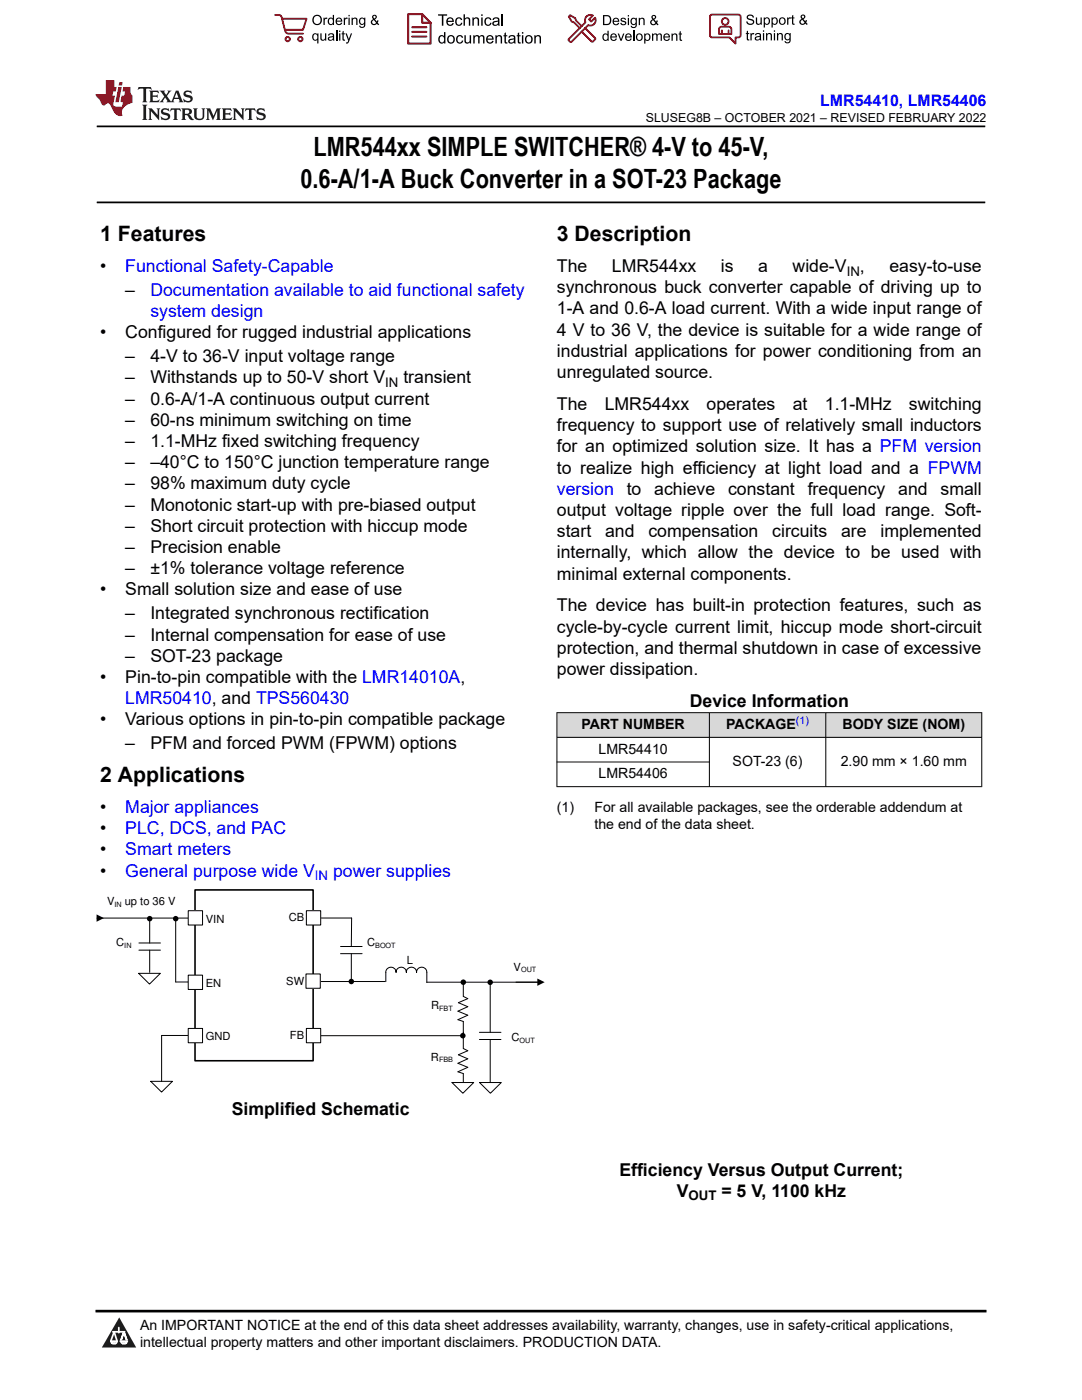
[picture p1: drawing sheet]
<svg xmlns="http://www.w3.org/2000/svg" width="216mm" height="279mm" viewBox="0 0 216 279" stroke-linecap="round" stroke-linejoin="round" font-family="sans-serif">
<path d="M19.3 25.2h177.3M19.3 40.4h177.3" fill="none" stroke="#000" stroke-width=".35"/>
<g fill="#d8d8d8">
<path d="M111.1 142.2h84.8v5h-84.8z" fill-rule="evenodd"/>
<path d="M111.2 142.3h30.3v4.8h-30.3z" fill-rule="evenodd"/>
<path d="M141.6 142.3h23.1v4.8h-23.1z" fill-rule="evenodd"/>
<path d="M164.8 142.3h31v4.8h-31z" fill-rule="evenodd"/>
</g>
<g fill="none" stroke="#000" stroke-width=".2">
<path d="M111.1 142.2h84.9M111.1 147.2h84.9M111.1 152.1h30.5M111.1 142.2v14.9M141.6 142.2v14.9M164.8 142.2v14.9M195.9 142.2v14.9M196 157h-84.9M19.4 183.2h19.4M27.7 194.3h4.3l-2.2 2.1zM27.7 188.2h4.3M27.7 189.6h4.3"/>
<path d="M29.5 183.3h.4v4.9M29.9 189.6v4.5M34.7 183.3h.4v12.7h3.8M62.3 195.9h14.5M62.4 183.2h7.8l-.1 5.7M68 188.9h4.3M68 190.3h4.3M70.1 190.3v5.6M77 195.9v-1.9a1.02 1.02 0 0 1 1-1 1.02 1.02 0 0 1 1 1 1.02 1.02 0 0 1 1.1-1 1.02 1.02 0 0 1 1 1 1.02 1.02 0 0 1 1-1 1.02 1.02 0 0 1 1 1 1.02 1.02 0 0 1 1-1 1.02 1.02 0 0 1 1.1 1v2.1M85.2 196h22.2M92.4 195.6v3.3l.9 .4-1.8 .8 1.8 .8-1.9 .9 1.9 .8-1.9 .9 1 .4v5.4l.9 .4-1.8 .8 1.8 .8-1.9 .9 1.9 .8-1.9 .9 1 .4v1.6M97.5 196h.3"/>
<path d="M97.8 196.1v9.9M30.1 215.8h4.3l-2.2 2.1zM38.8 206.7h-6.6v9.1M62.5 206.7h29.9M90.2 216h4.3l-2.1 2.2zM95.7 206h4.3M95.7 207.5h4.3M95.7 216h4.3l-2.1 2.2zM97.8 207.5v8.5"/>
</g>
<path d="M38.9 177.6h23.6v34.1h-23.6z" fill="none" stroke="#000" stroke-width=".32"/>
<g fill="#000">
<path d="M19.3 182.5l1.4 .7-1.4 .8zM107.2 195.3l1.5 .7-1.5 .7z"/>
<circle cx="29.9" cy="183.3" r=".55"/>
<circle cx="35.1" cy="183.3" r=".55"/>
<circle cx="70.1" cy="195.9" r=".55"/>
<circle cx="92.4" cy="196" r=".55"/>
<circle cx="97.8" cy="196" r=".55"/>
<circle cx="92.4" cy="206.7" r=".55"/>
</g>
<path d="M37.6 181.8h2.8v2.8h-2.8z" fill-rule="evenodd" fill="#fff"/>
<path d="M37.6 181.8h2.8v2.8h-2.8z" fill="none" stroke="#000" stroke-width=".2"/>
<path d="M37.6 194.6h2.8v2.9h-2.8z" fill-rule="evenodd" fill="#fff"/>
<path d="M37.6 194.6h2.8v2.9h-2.8z" fill="none" stroke="#000" stroke-width=".2"/>
<path d="M37.6 205.2h2.8v2.9h-2.8z" fill-rule="evenodd" fill="#fff"/>
<path d="M37.6 205.2h2.8v2.9h-2.8z" fill="none" stroke="#000" stroke-width=".2"/>
<path d="M61.1 181.8h2.9v2.8h-2.9z" fill-rule="evenodd" fill="#fff"/>
<path d="M61.1 181.8h2.9v2.8h-2.9z" fill="none" stroke="#000" stroke-width=".2"/>
<path d="M61.1 194.4h2.8v2.8h-2.8z" fill-rule="evenodd" fill="#fff"/>
<path d="M61.1 194.4h2.8v2.8h-2.8z" fill="none" stroke="#000" stroke-width=".2"/>
<path d="M61.1 205.2h2.9v2.9h-2.9z" fill-rule="evenodd" fill="#fff"/>
<path d="M61.1 205.2h2.9v2.9h-2.9z" fill="none" stroke="#000" stroke-width=".2"/>
<path d="M0 0h215.9v23.8h-215.9z" fill-rule="evenodd" fill="#fff"/>
<path d="M27.7 17.4l-.2 .6 .5-.3h.6v.1v2.2l-.2 .4h1l-.2-.4v-2.2v-.1h.5l.5 .3-.1-.6zM29.8 18.1l.2 .4v1.5l-.2 .4h1.9l.1-.6a1.08 1.08 0 0 1-1.3 .2v-.7h.6l.4 .2v-.6l-.4 .2h-.6v-.6l.2-.1a1 1 0 0 1 1 .2l-.1-.5zM31.8 18.1l1 1.1-1 1.2h.9l-.2-.2 .4-.7 .5 .7-.2 .2h1.6l-.2-.2 .1-.4h1l.1 .4-.1 .2h.9l-.2-.3-.8-2h-.5l-1 2.2-.8-1.1 .9-1.1h-.8l.2 .2-.5 .7-.3-.7 .1-.2zM35.2 18.5l.4 1h-.8zM36.8 18.2a.65 .65 0 0 0-.2 .7 .65 .65 0 0 0 .6 .5l.7 .2 .1 .2a.79 .79 0 0 1-.7 .4 .79 .79 0 0 1-.7-.5l.1 .7 .2-.1a.93 .93 0 0 0 1.1 .1 .93 .93 0 0 0 .4-1 1.46 1.46 0 0 0-1.2-.6l-.1-.3a1.09 1.09 0 0 1 1.2 .2l-.2-.6-.1 .1-.6-.2zM28.4 20.9l.2 .4v2.3l-.2 .3h1l-.2-.3v-2.3l.2-.4zM29.6 21.6l.2 .4v1.6l-.2 .3h.8l-.3-.3v-1.4l1.7 1.8v-2l.2-.4h-.8l.2 .2 .1 1.1-1.2-1.3zM32.3 21.8a.65 .65 0 0 0-.2 .7 .65 .65 0 0 0 .7 .4l.6 .2 .1 .2a.79 .79 0 0 1-.7 .4 .79 .79 0 0 1-.7-.5l.1 .7 .2-.1a.93 .93 0 0 0 1.1 .1 .93 .93 0 0 0 .4-.9 1.46 1.46 0 0 0-1.2-.6l-.1-.4a1.09 1.09 0 0 1 1.2 .2l-.2-.6-.1 .1-.6-.1zM34.1 21.6l-.1 .7a.63 .63 0 0 1 .7-.4l.1 1.7-.3 .3h1l-.2-.3v-1.7a.66 .66 0 0 1 .8 .4l-.1-.7zM36.2 21.6l.2 .4v1.6l-.2 .3h.9l-.2-.2v-.7h.5l.1 .2a.79 .79 0 0 0 1.2 .6l-1-.9a.61 .61 0 0 0 .6-.6 .61 .61 0 0 0-.5-.6zM36.9 21.9h.2a.47 .47 0 0 1 .5 .1 .47 .47 0 0 1 .1 .5l-.2 .2h-.6zM38.5 21.6l.2 .2a2.27 2.27 0 0 0 .4 2 1.04 1.04 0 0 0 1.7-.7v-1.3l.2-.2h-.8l.2 .4v1.1a.6 .6 0 0 1-.6 .6 .6 .6 0 0 1-.6-.6v-1.1l.3-.4zM41.1 21.6l.2 .4v1.6l-.2 .3h.7l-.2-.3v-1.5l.9 1.9 .8-1.9v1.5l-.2 .3h1l-.3-.3v-1.6l.3-.4h-.8l-.7 1.5-.7-1.5zM44.3 21.6l.2 .4v1.6l-.2 .3h1.9l.1-.5a1.09 1.09 0 0 1-1.3 .1v-.6h.6l.4 .1v-.6l-.4 .2h-.6v-.6l.2-.1a1.01 1.01 0 0 1 1 .3l-.1-.6zM46.4 21.6l.3 .4v1.6l-.3 .3h.8l-.2-.3v-1.4l1.6 1.8v-2l.2-.4h-.7l.2 .2v1.1l-1.2-1.3zM49 21.6l-.1 .7a.63 .63 0 0 1 .8-.4v1.7l-.3 .3h1l-.2-.3v-1.7a.66 .66 0 0 1 .8 .4l-.1-.7zM51.4 21.8a.65 .65 0 0 0-.2 .7 .65 .65 0 0 0 .6 .4l.6 .2 .2 .2a.79 .79 0 0 1-.8 .4 .79 .79 0 0 1-.6-.5l.1 .7 .2-.1a.93 .93 0 0 0 1 .1 .93 .93 0 0 0 .5-.9 1.46 1.46 0 0 0-1.3-.6l-.1-.4a1.09 1.09 0 0 1 1.3 .2l-.2-.6-.2 .1-.5-.1z" fill="#231f20"/>
<path d="M21.1 16v2.8h-2.1l.1 .3 .9 1a.95 .95 0 0 0 .9 .9 .59 .59 0 0 1 .6-.4 .59 .59 0 0 1 .5 .4l.4 .8a1.59 1.59 0 0 0 2.1 1.3 1.61 1.61 0 0 1 1-2.2l1-.4-.1-1.5a1.59 1.59 0 0 1-.4-1.6h-1.4l-.2 .9h.5l-.1 .8h-.5l-.2 1v.2l.4 .1-.2 .9h-.6a.73 .73 0 0 1-1.1-.7l.3-1.5h-.5l.2-.8h.5l.2-.9h-.5v-1.4zM23.6 17.4l-.6 3h.7l.6-3zM23.8 16.4l-.1 .7h.7l.1-.7z" fill="#ed1c24"/>
<g fill="#000">
<path d="M62.3 4a1 1 0 0 1 2 0 1 1 0 0 1-2 0zM62.8 3.4a.78 .78 0 0 0-.1 1.1 .78 .78 0 0 0 1.1 .1 .78 .78 0 0 0 .1-1.1 .78 .78 0 0 0-1.1-.1z" fill-rule="evenodd"/>
<path d="M62.5 6.8l.4-.2 .4 .3v-.2h.2v2h-.2v-.7a.68 .68 0 0 1-.9-.1 .68 .68 0 0 1 0-.9zM62.6 7a.51 .51 0 0 0-.1 .6 .51 .51 0 0 0 .7 .2 .51 .51 0 0 0 .1-.7 .51 .51 0 0 0-.7-.1z" fill-rule="evenodd"/>
<path d="M64.5 3.5h.3v.3l.1-.3h.3l.1 .1-.1 .2a.32 .32 0 0 0-.3 0 .32 .32 0 0 0-.1 .4v.8h-.3z" fill-rule="evenodd"/>
<path d="M63.9 6.7h.3v.8a.36 .36 0 0 0 .3 .4 .36 .36 0 0 0 .4-.5v-.7h.2v1.4h-.2v-.2a.51 .51 0 0 1-.6 .2 .51 .51 0 0 1-.4-.5z" fill-rule="evenodd"/>
<path d="M65.6 3.7l.4-.2 .4 .2v-.7h.3v2h-.3v-.2a.7 .7 0 0 1-1-.1 .7 .7 0 0 1 .2-1zM65.8 3.8a.51 .51 0 0 0-.1 .7 .51 .51 0 0 0 .6 .2 .51 .51 0 0 0 .1-.7 .51 .51 0 0 0-.6-.2z" fill-rule="evenodd"/>
<path d="M65.6 6.8a.66 .66 0 0 1 .8-.1 .66 .66 0 0 1 .3 .8v.6h-.2l-.1-.2a.52 .52 0 0 1-.7 .2 .52 .52 0 0 1-.2-.6l.3-.2a.42 .42 0 0 0 .6-.3l-.3-.2-.3 .1-.1 .2h-.3zM65.7 7.6a.35 .35 0 0 0 .3 .4 .35 .35 0 0 0 .4-.4v-.2z" fill-rule="evenodd"/>
<path d="M67.7 6.1h.2v.3h-.2zM67.7 6.7h.2v1.4h-.2z" fill-rule="evenodd"/>
<path d="M67.1 3.7a.68 .68 0 0 1 .9-.1 .68 .68 0 0 1 .3 .7h-1.1a.42 .42 0 0 0 .3 .5 .42 .42 0 0 0 .5-.3h.3a.73 .73 0 0 1-1.1 .4 .73 .73 0 0 1-.1-1.2zM67.4 3.8l-.2 .3h.8l-.2-.4z" fill-rule="evenodd"/>
<path d="M68.6 3.5h.2v.3l.2-.3h.3l.1 .1-.1 .2a.32 .32 0 0 0-.4 0 .32 .32 0 0 0-.1 .4v.8h-.2z" fill-rule="evenodd"/>
<path d="M68.3 6.3l.3-.1v.5h.2v.1h-.2v.9l.3 .4a.36 .36 0 0 1-.4 0 .36 .36 0 0 1-.2-.4v-.9h-.1v-.1h.1z" fill-rule="evenodd"/>
<path d="M68.9 6.7h.3l.4 1.1 .4-1.1h.3l-.6 1.4a.51 .51 0 0 1-.6 .6l-.1-.3h.3l.2-.3z" fill-rule="evenodd"/>
<path d="M69.5 3h.3v.3h-.3zM69.5 3.5h.3v1.5h-.3z" fill-rule="evenodd"/>
<path d="M70.2 3.5h.2v.2a.52 .52 0 0 1 .6-.2 .52 .52 0 0 1 .3 .6v.9h-.2v-.9a.34 .34 0 0 0-.3-.4 .34 .34 0 0 0-.4 .3v1h-.2z" fill-rule="evenodd"/>
<path d="M71.8 3.7l.4-.2 .5 .2v-.2h.2v1.3a.64 .64 0 0 1-.5 .8 .64 .64 0 0 1-.7-.5h.2a.41 .41 0 0 0 .5 .2 .41 .41 0 0 0 .2-.5 .69 .69 0 0 1-.9-.1 .69 .69 0 0 1 .1-1zM72 3.8a.5 .5 0 0 0-.1 .7 .5 .5 0 0 0 .7 .1 .5 .5 0 0 0 .1-.6 .5 .5 0 0 0-.7-.2z" fill-rule="evenodd"/>
<path d="M74.4 3.1a.47 .47 0 0 1 .7 .1 .47 .47 0 0 1-.3 .7l.4 .4 .1-.3 .2 .1-.1 .4 .3 .3-.2 .2-.3-.3a.63 .63 0 0 1-1 .1 .63 .63 0 0 1 .3-1l-.3-.4zM74.5 3.4a.27 .27 0 0 0 .5 0 .27 .27 0 0 0-.5 0zM74.4 4.1a.4 .4 0 0 0 0 .6 .4 .4 0 0 0 .6-.1l-.4-.6z" fill-rule="evenodd"/>
<path d="M87.4 2.9h1.8v.2h-.7v2h-.3v-2h-.8z" fill-rule="evenodd"/>
<path d="M87.6 7.2l.5-.2 .5 .2v-.8h.3v2.3h-.3v-.2a.76 .76 0 0 1-1-.1 .76 .76 0 0 1-.1-1zM87.9 7.4a.58 .58 0 0 0-.2 .7 .58 .58 0 0 0 .8 .2 .58 .58 0 0 0 .1-.7 .58 .58 0 0 0-.7-.2z" fill-rule="evenodd"/>
<path d="M89.5 7.2a.81 .81 0 0 1 1.1 .1 .81 .81 0 0 1-.2 1.2 .81 .81 0 0 1-1.1-.2l-.1-.7zM89.6 7.4a.57 .57 0 0 0 0 .8 .57 .57 0 0 0 .8 0 .57 .57 0 0 0 0-.7 .57 .57 0 0 0-.8-.1z" fill-rule="evenodd"/>
<path d="M89.3 3.7a.77 .77 0 0 1 .9-.2 .77 .77 0 0 1 .4 .9h-1.3a.48 .48 0 0 0 .4 .5 .48 .48 0 0 0 .6-.3h.3a.83 .83 0 0 1-1.3 .4 .83 .83 0 0 1 0-1.3zM89.5 3.8l-.2 .4h1l-.3-.5z" fill-rule="evenodd"/>
<path d="M91 3.7a.7 .7 0 0 1 1.2 .3h-.2a.45 .45 0 0 0-.6-.3 .45 .45 0 0 0-.3 .6 .45 .45 0 0 0 .3 .6 .45 .45 0 0 0 .6-.4l.3 .1a.76 .76 0 0 1-1.1 .5 .76 .76 0 0 1-.3-1.1z" fill-rule="evenodd"/>
<path d="M91.2 7.2a.7 .7 0 0 1 1.2 .3l-.3 .1a.45 .45 0 0 0-.5-.4 .45 .45 0 0 0-.3 .7 .45 .45 0 0 0 .3 .6 .45 .45 0 0 0 .6-.4h.2a.76 .76 0 0 1-1 .5 .76 .76 0 0 1-.4-1.1z" fill-rule="evenodd"/>
<path d="M92.5 2.9h.3v.8a.59 .59 0 0 1 .7-.2 .59 .59 0 0 1 .3 .6v1h-.2v-1a.4 .4 0 0 0-.5-.4 .4 .4 0 0 0-.3 .5v.9h-.3z" fill-rule="evenodd"/>
<path d="M92.7 7h.2v.9a.41 .41 0 0 0 .5 .6 .41 .41 0 0 0 .3-.6v-.9h.3v1.7h-.3v-.3a.58 .58 0 0 1-.7 .3 .58 .58 0 0 1-.3-.7z" fill-rule="evenodd"/>
<path d="M94.3 3.5h.2v.2a.59 .59 0 0 1 .7-.2 .59 .59 0 0 1 .4 .6v1h-.3v-1a.41 .41 0 0 0-.4-.4 .41 .41 0 0 0-.4 .5v.9h-.2z" fill-rule="evenodd"/>
<path d="M94.4 7h.3v.3a.56 .56 0 0 1 1 0 .54 .54 0 0 1 .6-.3 .54 .54 0 0 1 .4 .5v1.2h-.3v-1.1a.34 .34 0 0 0-.3-.4 .34 .34 0 0 0-.4 .3v1.2h-.3v-1.1a.38 .38 0 0 0-.5-.3 .38 .38 0 0 0-.2 .5v.9h-.3z" fill-rule="evenodd"/>
<path d="M96 2.9h.3v.3h-.3zM96 3.5h.3v1.6h-.3z" fill-rule="evenodd"/>
<path d="M96.8 3.7a.7 .7 0 0 1 1.3 .3h-.3a.45 .45 0 0 0-.6-.3 .45 .45 0 0 0-.3 .6 .45 .45 0 0 0 .3 .6 .45 .45 0 0 0 .6-.4l.3 .1a.76 .76 0 0 1-1.1 .5 .76 .76 0 0 1-.3-1.1z" fill-rule="evenodd"/>
<path d="M97.2 7.2a.77 .77 0 0 1 .9-.1 .77 .77 0 0 1 .4 .8h-1.2a.48 .48 0 0 0 .3 .6 .48 .48 0 0 0 .6-.4l.3 .1a.83 .83 0 0 1-1.3 .3 .83 .83 0 0 1 0-1.3zM97.4 7.4l-.1 .3h.9l-.2-.4z" fill-rule="evenodd"/>
<path d="M98.8 7h.3v.3a.59 .59 0 0 1 .7-.3 .59 .59 0 0 1 .4 .7v1h-.3v-1a.41 .41 0 0 0-.5-.5 .41 .41 0 0 0-.3 .6v.9h-.3z" fill-rule="evenodd"/>
<path d="M98.4 3.7a.74 .74 0 0 1 1-.2 .74 .74 0 0 1 .3 .9v.7h-.3v-.2a.59 .59 0 0 1-.8 .3 .59 .59 0 0 1-.3-.8l1.1-.3a.42 .42 0 0 0-.4-.4 .42 .42 0 0 0-.5 .3h-.2zM98.6 4.5a.36 .36 0 0 0 .2 .5 .36 .36 0 0 0 .5-.2l.1-.5z" fill-rule="evenodd"/>
<path d="M100.7 6.6l.2-.1v.5h.3v.2h-.3v1l.1 .2h.2l.1 .3a.41 .41 0 0 1-.5-.1 .41 .41 0 0 1-.1-.4v-1h-.2v-.2h.2z" fill-rule="evenodd"/>
<path d="M101.6 7.2a.74 .74 0 0 1 .9-.2 .74 .74 0 0 1 .3 1l.1 .7h-.3v-.2a.59 .59 0 0 1-.8 .2 .59 .59 0 0 1-.3-.8l1-.3a.42 .42 0 0 0-.3-.4 .42 .42 0 0 0-.5 .3h-.3zM101.8 8.1a.36 .36 0 0 0 .1 .5 .36 .36 0 0 0 .5-.3l.2-.4z" fill-rule="evenodd"/>
<path d="M103.3 6.6l.3-.1v.5h.3v.2h-.3v1l.1 .2h.2v.3a.41 .41 0 0 1-.5-.1 .41 .41 0 0 1-.1-.4v-1h-.2v-.2h.2z" fill-rule="evenodd"/>
<path d="M104.1 6.4h.3v.3h-.3zM104.1 7h.3v1.7h-.3z" fill-rule="evenodd"/>
<path d="M105 7.2a.81 .81 0 0 1 1.1 .1 .81 .81 0 0 1-.1 1.2 .81 .81 0 0 1-1.2-.2v-.7zM105.2 7.4a.57 .57 0 0 0-.1 .8 .57 .57 0 0 0 .8 0 .57 .57 0 0 0 0-.7 .57 .57 0 0 0-.7-.1z" fill-rule="evenodd"/>
<path d="M106.6 7h.3v.3a.59 .59 0 0 1 .7-.3 .59 .59 0 0 1 .4 .7v1h-.3v-1a.41 .41 0 0 0-.5-.5 .41 .41 0 0 0-.3 .6v.9h-.3z" fill-rule="evenodd"/>
<path d="M120.3 3h.7a1 1 0 0 1 1 1 1 1 0 0 1-1 1h-.7zM120.6 3.2v1.6h.4a.77 .77 0 0 0 .7-.8 .77 .77 0 0 0-.7-.8z" fill-rule="evenodd"/>
<path d="M120.4 6.9l.4-.2 .4 .2v-.8h.3v2h-.3v-.1a.7 .7 0 0 1-.9-.2 .7 .7 0 0 1 .1-.9zM120.6 7a.51 .51 0 0 0-.1 .7 .51 .51 0 0 0 .6 .1 .51 .51 0 0 0 .1-.6 .51 .51 0 0 0-.6-.2z" fill-rule="evenodd"/>
<path d="M122 6.9a.68 .68 0 0 1 .8-.2 .68 .68 0 0 1 .3 .8h-1.1a.42 .42 0 0 0 .3 .5 .42 .42 0 0 0 .5-.3h.3a.73 .73 0 0 1-1.1 .3 .73 .73 0 0 1 0-1.1zM122.2 7l-.2 .3h.8l-.2-.4z" fill-rule="evenodd"/>
<path d="M122.4 3.7a.68 .68 0 0 1 .8-.1 .68 .68 0 0 1 .4 .8h-1.1a.42 .42 0 0 0 .3 .4 .42 .42 0 0 0 .5-.3l.3 .1a.73 .73 0 0 1-1.2 .3 .73 .73 0 0 1 0-1.2zM122.6 3.8l-.1 .3h.8l-.2-.3z" fill-rule="evenodd"/>
<path d="M123.9 3.7l.1-.1a.62 .62 0 0 1 .9 .3l-.2 .1a.29 .29 0 0 0-.3-.3 .29 .29 0 0 0-.3 .3l.1 .1a.58 .58 0 0 1 .6 .1 .58 .58 0 0 1 .1 .6 .67 .67 0 0 1-1.1-.2l.2-.1a.33 .33 0 0 0 .4 .4 .33 .33 0 0 0 .3-.4 .71 .71 0 0 1-.9-.6z" fill-rule="evenodd"/>
<path d="M123.3 6.7h.2l.4 1.2 .4-1.2h.3l-.6 1.4h-.2z" fill-rule="evenodd"/>
<path d="M125.3 3h.2v.3h-.2zM125.3 3.6h.2v1.4h-.2z" fill-rule="evenodd"/>
<path d="M124.9 6.9a.68 .68 0 0 1 .8-.2 .68 .68 0 0 1 .4 .8h-1.1a.42 .42 0 0 0 .3 .5 .42 .42 0 0 0 .5-.3h.3a.73 .73 0 0 1-1.2 .3 .73 .73 0 0 1 0-1.1zM125.1 7l-.1 .3h.8l-.2-.4z" fill-rule="evenodd"/>
<path d="M126 3.7l.4-.2 .4 .2v-.1h.3v1.2a.64 .64 0 0 1-.5 .8 .64 .64 0 0 1-.8-.5l.3 .1a.41 .41 0 0 0 .5 .2 .41 .41 0 0 0 .2-.6 .69 .69 0 0 1-.9-.1 .69 .69 0 0 1 .1-1zM126.2 3.9a.5 .5 0 0 0-.1 .6 .5 .5 0 0 0 .6 .2 .5 .5 0 0 0 .2-.7 .5 .5 0 0 0-.7-.1z" fill-rule="evenodd"/>
<path d="M126.9 7.4a.73 .73 0 0 1 1.4 0 .73 .73 0 0 1-1.4 0zM127.3 7a.5 .5 0 0 0-.1 .7 .5 .5 0 0 0 .7 0 .5 .5 0 0 0 0-.6 .5 .5 0 0 0-.6-.1z" fill-rule="evenodd"/>
<path d="M127.5 3.6h.2v.2a.52 .52 0 0 1 .6-.3 .52 .52 0 0 1 .3 .6v.9h-.2v-.9a.34 .34 0 0 0-.3-.4 .34 .34 0 0 0-.4 .3v1h-.2z" fill-rule="evenodd"/>
<path d="M128.5 6.7h.3v.2a.67 .67 0 0 1 .9 0 .67 .67 0 0 1 0 .9 .55 .55 0 0 1-.9 .2v.7h-.3zM128.9 7a.5 .5 0 0 0-.1 .7 .5 .5 0 0 0 .6 .1 .5 .5 0 0 0 .2-.6 .5 .5 0 0 0-.7-.2z" fill-rule="evenodd"/>
<path d="M130.1 6.7h.2v.2a.49 .49 0 0 1 .9 0l.4-.2a.42 .42 0 0 1 .5 .4v1h-.3v-.9a.3 .3 0 0 0-.2-.3 .3 .3 0 0 0-.4 .2v1h-.2v-.9a.33 .33 0 0 0-.5-.3 .33 .33 0 0 0-.2 .5v.7h-.2z" fill-rule="evenodd"/>
<path d="M130.1 3.1a.47 .47 0 0 1 .8 .1 .47 .47 0 0 1-.3 .7l.3 .4 .1-.2h.3l-.2 .5 .3 .3-.2 .2-.3-.3a.63 .63 0 0 1-1 .1 .63 .63 0 0 1 .3-1l-.2-.5zM130.2 3.5a.27 .27 0 0 0 .5 0 .27 .27 0 0 0-.5 0zM130.2 4.1a.4 .4 0 0 0 0 .7 .4 .4 0 0 0 .6-.2l-.5-.6z" fill-rule="evenodd"/>
<path d="M132.5 6.9a.68 .68 0 0 1 .9-.2 .68 .68 0 0 1 .3 .8h-1.1a.42 .42 0 0 0 .3 .5 .42 .42 0 0 0 .5-.3h.3a.73 .73 0 0 1-1.1 .3 .73 .73 0 0 1-.1-1.1zM132.7 7l-.1 .3h.8l-.2-.4z" fill-rule="evenodd"/>
<path d="M134 6.7h.2v.2a.52 .52 0 0 1 .6-.2 .52 .52 0 0 1 .4 .6v.8h-.3v-.8a.34 .34 0 0 0-.2-.4 .34 .34 0 0 0-.4 .2l-.1 1h-.2z" fill-rule="evenodd"/>
<path d="M135.6 6.3l.2-.1v.5h.3v.2h-.3v.8l.3 .4a.36 .36 0 0 1-.4 0 .36 .36 0 0 1-.1-.4v-.8h-.2v-.2h.2z" fill-rule="evenodd"/>
<path d="M149.2 3a.8 .8 0 0 1 1.2 .5h-.2a.44 .44 0 0 0-.5-.4 .44 .44 0 0 0-.4 .5l.2 .1a.9 .9 0 0 1 1 .8 .84 .84 0 0 1-.9 .5 .84 .84 0 0 1-.7-.7h.3a.52 .52 0 0 0 .5 .5 .52 .52 0 0 0 .5-.6l-.2-.1a.85 .85 0 0 1-1-.8z" fill-rule="evenodd"/>
<path d="M149 6.3l.3-.2v.5h.2v.2h-.2v.9l.2 .4a.36 .36 0 0 1-.4-.1 .36 .36 0 0 1-.1-.4v-.8h-.2v-.2h.2z" fill-rule="evenodd"/>
<path d="M149.7 6.6h.3v.2l.1-.2h.3l.1 .1-.1 .2a.32 .32 0 0 0-.3 0 .32 .32 0 0 0-.1 .4v.8h-.3z" fill-rule="evenodd"/>
<path d="M150.7 6.8a.66 .66 0 0 1 .9-.2 .66 .66 0 0 1 .3 .9v.6h-.2l-.1-.2a.52 .52 0 0 1-.7 .2 .52 .52 0 0 1-.2-.7l.2-.1a.42 .42 0 0 0 .7-.3l-.3-.2h-.3l-.1 .3-.3-.1zM150.9 7.5a.35 .35 0 0 0 .3 .5 .35 .35 0 0 0 .4-.4v-.3z" fill-rule="evenodd"/>
<path d="M150.8 3.5h.3v.8a.36 .36 0 0 0 .3 .5 .36 .36 0 0 0 .4-.5v-.8h.2v1.4h-.2v-.2a.51 .51 0 0 1-.6 .3 .51 .51 0 0 1-.4-.6z" fill-rule="evenodd"/>
<path d="M152.2 6.1h.3v.2h-.3zM152.2 6.6h.3v1.5h-.3z" fill-rule="evenodd"/>
<path d="M152.4 3.5h.2v.2a.67 .67 0 0 1 .9 0 .67 .67 0 0 1 .1 .9 .55 .55 0 0 1-1 .2v.7h-.2zM152.7 3.8a.5 .5 0 0 0-.1 .7 .5 .5 0 0 0 .7 .1 .5 .5 0 0 0 .1-.6 .5 .5 0 0 0-.7-.2z" fill-rule="evenodd"/>
<path d="M152.9 6.6h.2v.2a.52 .52 0 0 1 .6-.2 .52 .52 0 0 1 .3 .6v.9h-.2v-.9a.34 .34 0 0 0-.3-.4 .34 .34 0 0 0-.4 .2v1.1h-.2z" fill-rule="evenodd"/>
<path d="M153.9 3.5h.3v.2a.67 .67 0 0 1 .9 0 .67 .67 0 0 1 0 .9 .55 .55 0 0 1-.9 .2v.7h-.3zM154.3 3.8a.5 .5 0 0 0-.1 .7 .5 .5 0 0 0 .6 .1 .5 .5 0 0 0 .2-.6 .5 .5 0 0 0-.7-.2z" fill-rule="evenodd"/>
<path d="M154.4 6.1h.3v.2h-.3zM154.4 6.6h.3v1.5h-.3z" fill-rule="evenodd"/>
<path d="M155 6.6h.3v.2a.52 .52 0 0 1 .6-.2 .52 .52 0 0 1 .3 .6v.9h-.2v-.9a.34 .34 0 0 0-.3-.4 .34 .34 0 0 0-.4 .2v1.1h-.3z" fill-rule="evenodd"/>
<path d="M155.4 4.2a.75 .75 0 0 1 1.5 0 .75 .75 0 0 1-1.5 0zM155.8 3.8a.5 .5 0 0 0-.1 .7 .5 .5 0 0 0 .8 0 .5 .5 0 0 0 0-.7 .5 .5 0 0 0-.7 0z" fill-rule="evenodd"/>
<path d="M156.7 6.8l.4-.2 .5 .2v-.2h.2v1.3a.64 .64 0 0 1-.5 .7 .64 .64 0 0 1-.8-.4h.3a.41 .41 0 0 0 .5 .2 .41 .41 0 0 0 .2-.5 .69 .69 0 0 1-.9-.1 .69 .69 0 0 1 .1-1zM156.9 6.9a.5 .5 0 0 0-.1 .7 .5 .5 0 0 0 .6 .1 .5 .5 0 0 0 .2-.7 .5 .5 0 0 0-.7-.1z" fill-rule="evenodd"/>
<path d="M157.1 3.5h.2v.2l.1-.2h.3h.2l-.1 .3a.32 .32 0 0 0-.4 0 .32 .32 0 0 0-.1 .4v.7h-.2z" fill-rule="evenodd"/>
<path d="M158 3.1l.3-.1v.5h.2v.2h-.2v.8l.3 .4a.36 .36 0 0 1-.4 0 .36 .36 0 0 1-.2-.4v-.8h-.1v-.2h.1z" fill-rule="evenodd"/>
<path d="M159.9 3a.47 .47 0 0 1 .7 .1 .47 .47 0 0 1-.3 .7l.4 .5 .1-.3h.2l-.1 .5 .3 .3-.2 .2-.3-.3a.63 .63 0 0 1-1 .1 .63 .63 0 0 1 .3-1l-.3-.5zM160 3.4a.27 .27 0 0 0 .5 0 .27 .27 0 0 0-.5 0zM159.9 4.1a.4 .4 0 0 0 0 .6 .4 .4 0 0 0 .6-.2l-.4-.6z" fill-rule="evenodd"/>
</g>
<path d="M67.2 6.1v2M126.5 6.1v2" fill="none" stroke="#000" stroke-width=".25"/>
<g fill="none" stroke="#de0000" stroke-width=".37">
<path d="M54.9 3h.9a1.19 1.19 0 0 1 .6 1.2l.6 2.1a.85 .85 0 0 0 1 .4h2.5M56.3 3.7h4.9l-.7 2.2h-3.6M116.1 5.2l-1.2-1.1-.1-.5-1-.6-.3 .3 .6 1 .5 .2 1.1 1.1M116.8 5.6l1.9 2v.3l-.4 .4h-.3l-1.9-2zM116.8 5.6l.6-.6a1.07 1.07 0 0 0 1.2-.2 1.07 1.07 0 0 0 .1-1.3l-.7 .8-.5-.4 .8-.8a1.07 1.07 0 0 0-1.2 .2 1.07 1.07 0 0 0-.3 1.2l-3.3 3.3v.3l.3 .3h.2l2.1-2.1M141.7 3.1l.4-.2h5.3l.3 .2 .1 3.9-.2 .4-.8 .1v1.2l-1.3-1.2h-3.4l-.4-.2zM143.5 5.6l.5-.3 1.7 .1 .2 .5v.9h-2.4zM144 6.1v.7M145.4 6.1v.7"/>
<circle cx="57.4" cy="7.8" r=".44"/>
<circle cx="59.9" cy="7.8" r=".44"/>
<circle cx="144.7" cy="4.3" r=".67"/>
</g>
<path d="M100.2 2.9v2.2" fill="none" stroke="#000" stroke-width=".28"/>
<path d="M81.4 2.8h2.8v1.7h1.7v4.2h-4.5zM82.3 6.4h2.8M82.3 5.4h2.8M82.3 7.3h2.8M84.2 2.8l1.7 1.7" fill="none" stroke="#de0000" stroke-width=".42"/>
<path d="M0 261.4h215.9v18h-215.9z" fill-rule="evenodd" fill="#fff"/>
<path d="M23.8 262.9l3.4 6h-6.9z" fill="#231f20"/>
<path d="M22.1 267.7h1.3l-.4 .5h-.3a.55 .55 0 0 1-.6-.5z" fill-rule="evenodd" fill="#fff"/>
<path d="M22.1 267.7h1.3l-.4 .5h-.3a.55 .55 0 0 1-.6-.5z" fill="none" stroke="#231f20" stroke-width=".34"/>
<path d="M22.1 267.7h1.3l-.4 .5h-.5zM22.6 265.8h.1M22.6 265.8h2.3zM23.7 265.9h.1M23.7 264.9v1zM24 267.7h.1" fill="none" stroke="#fff" stroke-width=".34"/>
<path d="M24.7 265.8l-.7 1.9z" fill="#fff"/>
<path d="M24.7 265.8l-.7 1.9z" fill="none" stroke="#fff" stroke-width=".34"/>
<path d="M24.7 265.8l.7 1.9z" fill="#fff"/>
<path d="M24.7 265.8l.7 1.9zM25.3 267.7h.1" fill="none" stroke="#fff" stroke-width=".34"/>
<path d="M22.8 265.8l-.7 1.9z" fill="#fff"/>
<path d="M22.8 265.8l-.7 1.9z" fill="none" stroke="#fff" stroke-width=".34"/>
<path d="M22.8 265.8l.6 1.9z" fill="#fff"/>
<path d="M22.8 265.8l.6 1.9z" fill="none" stroke="#fff" stroke-width=".34"/>
<path d="M24.1 267.7h1.3a.65 .65 0 0 1-.6 .5 .65 .65 0 0 1-.7-.5z" fill-rule="evenodd" fill="#fff"/>
<path d="M24.1 267.7h1.3a.65 .65 0 0 1-.6 .5 .65 .65 0 0 1-.7-.5z" fill="none" stroke="#231f20" stroke-width=".34"/>
<path d="M24 267.7h.1M24.1 267.7h1.3l-.4 .5h-.5z" fill="none" stroke="#fff" stroke-width=".34"/>
<path d="M19 261.7h177.8" fill="none" stroke="#000" stroke-width=".53"/>
<g font-size="5.3">
<text x="62.6" y="31.2">LMR544xx SIMPLE SWITCHER® 4-V to 45-V,</text>
<text x="60" y="37.5">0.6-A/1-A Buck Converter in a SOT-23 Package</text>
</g>
<g font-size="4.2">
<text x="20" y="48.1">1 Features</text>
<text x="111.1" y="48.1">3 Description</text>
<text x="20" y="156.1">2 Applications</text>
</g>
<g font-size="3.5">
<text x="20" y="54.3">•</text>
<text x="25" y="59">–</text>
<text x="111.1" y="54.3">The</text>
<text x="111.1" y="58.5">synchronous buck converter capable of driving up to</text>
<text x="122.1" y="54.3">LMR544xx</text>
<text x="143.9" y="54.3">is</text>
<text x="151.3" y="54.3">a</text>
<text x="158.2" y="54.3">wide-V</text>
<text x="171.6" y="54.3">,</text>
<text x="177.5" y="54.3">easy-to-use</text>
<text x="111.1" y="62.8">1-A and 0.6-A load current. With a wide input range of</text>
<text x="20" y="67.5">•</text>
<text x="25" y="67.5">Configured for rugged industrial applications</text>
<text x="111.1" y="67">4 V to 36 V, the device is suitable for a wide range of</text>
<text x="111.1" y="71.2">industrial applications for power conditioning from an</text>
<text x="25" y="72.3">–</text>
<text x="25" y="76.5">–</text>
<text x="30" y="72.3">4-V to 36-V input voltage range</text>
<text x="30" y="76.5">Withstands up to 50-V short V</text>
<text x="80.5" y="76.5">transient</text>
<text x="111.1" y="75.5">unregulated source.</text>
<text x="25" y="80.7">–</text>
<text x="30" y="80.7">0.6-A/1-A continuous output current</text>
<text x="111.1" y="81.8">The</text>
<text x="120.7" y="81.8">LMR544xx</text>
<text x="141" y="81.8">operates</text>
<text x="158.2" y="81.8">at</text>
<text x="164.6" y="81.8">1.1-MHz</text>
<text x="181.4" y="81.8">switching</text>
<text x="25" y="85">–</text>
<text x="25" y="89.2">–</text>
<text x="30" y="85">60-ns minimum switching on time</text>
<text x="30" y="89.2">1.1-MHz fixed switching frequency</text>
<text x="111.1" y="86">frequency to support use of relatively small inductors</text>
<text x="25" y="93.4">–</text>
<text x="30" y="93.4">–40°C to 150°C junction temperature range</text>
<text x="111.1" y="94.5">to realize high efficiency at light load and a FPWM</text>
<text x="111.1" y="90.3">for an optimized solution size. It has a PFM version</text>
<text x="25" y="97.7">–</text>
<text x="25" y="101.9">–</text>
<text x="30" y="97.7">98% maximum duty cycle</text>
<text x="30" y="101.9">Monotonic start-up with pre-biased output</text>
<text x="125.1" y="98.7">to</text>
<text x="130.6" y="98.7">achieve</text>
<text x="145.3" y="98.7">constant</text>
<text x="161.2" y="98.7">frequency</text>
<text x="179.2" y="98.7">and</text>
<text x="187.7" y="98.7">small</text>
<text x="25" y="106.1">–</text>
<text x="30" y="106.1">Short circuit protection with hiccup mode</text>
<text x="111.1" y="107.2">start</text>
<text x="111.1" y="103">output voltage ripple over the full load range. Soft-</text>
<text x="120.7" y="107.2">and</text>
<text x="129.4" y="107.2">compensation</text>
<text x="154.1" y="107.2">circuits</text>
<text x="167.8" y="107.2">are</text>
<text x="175.7" y="107.2">implemented</text>
<text x="25" y="110.4">–</text>
<text x="30" y="110.4">Precision enable</text>
<text x="111.1" y="111.4">internally, which allow the device to be used with</text>
<text x="20" y="118.8">•</text>
<text x="25" y="114.6">–</text>
<text x="25" y="118.8">Small solution size and ease of use</text>
<text x="30" y="114.6">±1% tolerance voltage reference</text>
<text x="111.1" y="115.7">minimal external components.</text>
<text x="25" y="123.6">–</text>
<text x="30" y="123.6">Integrated synchronous rectification</text>
<text x="111.1" y="122">The device has built-in protection features, such as</text>
<text x="25" y="127.8">–</text>
<text x="30" y="127.8">Internal compensation for ease of use</text>
<text x="111.1" y="130.5">protection, and thermal shutdown in case of excessive</text>
<text x="111.1" y="126.3">cycle-by-cycle current limit, hiccup mode short-circuit</text>
<text x="20" y="136.3">•</text>
<text x="25" y="132.1">–</text>
<text x="25" y="136.3">Pin-to-pin compatible with the LMR14010A,</text>
<text x="30" y="132.1">SOT-23 package</text>
<text x="111.1" y="134.7">power dissipation.</text>
<text x="137.6" y="141.1">Device Information</text>
<text x="20" y="144.8">•</text>
<text x="25" y="144.8">Various options in pin-to-pin compatible package</text>
<text x="25" y="149.5">–</text>
<text x="30" y="149.5">PFM and forced PWM (FPWM) options</text>
<text x="20" y="162.2">•</text>
<text x="20" y="166.5">•</text>
<text x="20" y="170.7">•</text>
<text x="20" y="174.9">•</text>
<text x="46.2" y="222.5">Simplified Schematic</text>
<text x="123.6" y="234.6">Efficiency Versus Output Current;</text>
<text x="135" y="238.8">V</text>
<text x="143.9" y="238.8">= 5 V, 1100 kHz</text>
</g>
<g font-size="3.5" fill="#00f">
<text x="25" y="54.3">Functional Safety-Capable</text>
<text x="30" y="59">Documentation available to aid functional safety</text>
<text x="30" y="63.3">system design</text>
<text x="111.1" y="98.7">version</text>
<text x="25" y="140.5">LMR50410, and TPS560430</text>
<text x="25" y="162.2">Major appliances</text>
<text x="25" y="166.5">PLC, DCS, and PAC</text>
<text x="25" y="170.7">Smart meters</text>
<text x="25" y="174.9">General purpose wide V</text>
<text x="66.5" y="174.9">power supplies</text>
</g>
<text font-size="3.2" fill="#00f" x="163.7" y="21.1">LMR54410, LMR54406</text>
<g font-size="2.8">
<text x="116" y="145.5">PART NUMBER</text>
<text x="144.9" y="145.5">PACKAGE</text>
<text x="168.1" y="145.5">BODY SIZE (NOM)</text>
<text x="119.4" y="150.4">LMR54410</text>
<text x="119.4" y="155.3">LMR54406</text>
<text x="146.2" y="152.9">SOT-23 (6)</text>
<text x="167.8" y="152.9">2.90 mm × 1.60 mm</text>
<text x="111.1" y="162.1">(1)</text>
<text x="118.6" y="162.1">For all available packages, see the orderable addendum at</text>
<text x="118.6" y="165.5">the end of the data sheet.</text>
<text x="27.9" y="265.5">An IMPORTANT NOTICE at the end of this data sheet addresses availability, warranty, changes, use in safety-critical applications,</text>
<text x="27.9" y="268.9">intellectual property matters and other important disclaimers. PRODUCTION DATA.</text>
</g>
<g font-size="2.6">
<text x="168.9" y="55">IN</text>
<text x="76.9" y="77.2">IN</text>
<text x="137.4" y="239.5">OUT</text>
</g>
<text font-size="2.6" fill="#00f" x="62.8" y="175.6">IN</text>
<text font-size="2.5" x="128.9" y="24.3">SLUSEG8B – OCTOBER 2021 – REVISED FEBRUARY 2022</text>
<g font-size="2.2">
<text x="21.4" y="180.7">V</text>
<text x="24.9" y="180.7">up to 36 V</text>
<text x="41.1" y="184.2">VIN</text>
<text x="57.6" y="183.9">CB</text>
<text x="23.2" y="188.8">C</text>
<text x="73.3" y="188.8">C</text>
<text x="41.1" y="196.9">EN</text>
<text x="57.1" y="196.6">SW</text>
<text x="81.2" y="192.3">L</text>
<text x="102.5" y="193.8">V</text>
<text x="86" y="201.4">R</text>
<text x="41.1" y="207.5">GND</text>
<text x="57.9" y="207.4">FB</text>
<text x="102.1" y="207.8">C</text>
<text x="86" y="211.7">R</text>
</g>
<text font-size="2.1" fill="#00f" x="158.8" y="144.6">(1)</text>
<g font-size="1.4">
<text x="22.8" y="181">IN</text>
<text x="24.8" y="189.1">IN</text>
<text x="74.9" y="189.2">BOOT</text>
<text x="104" y="194.1">OUT</text>
<text x="87.6" y="201.7">FBT</text>
<text x="103.7" y="208.1">OUT</text>
<text x="87.6" y="212">FBB</text>
</g>
</svg>
